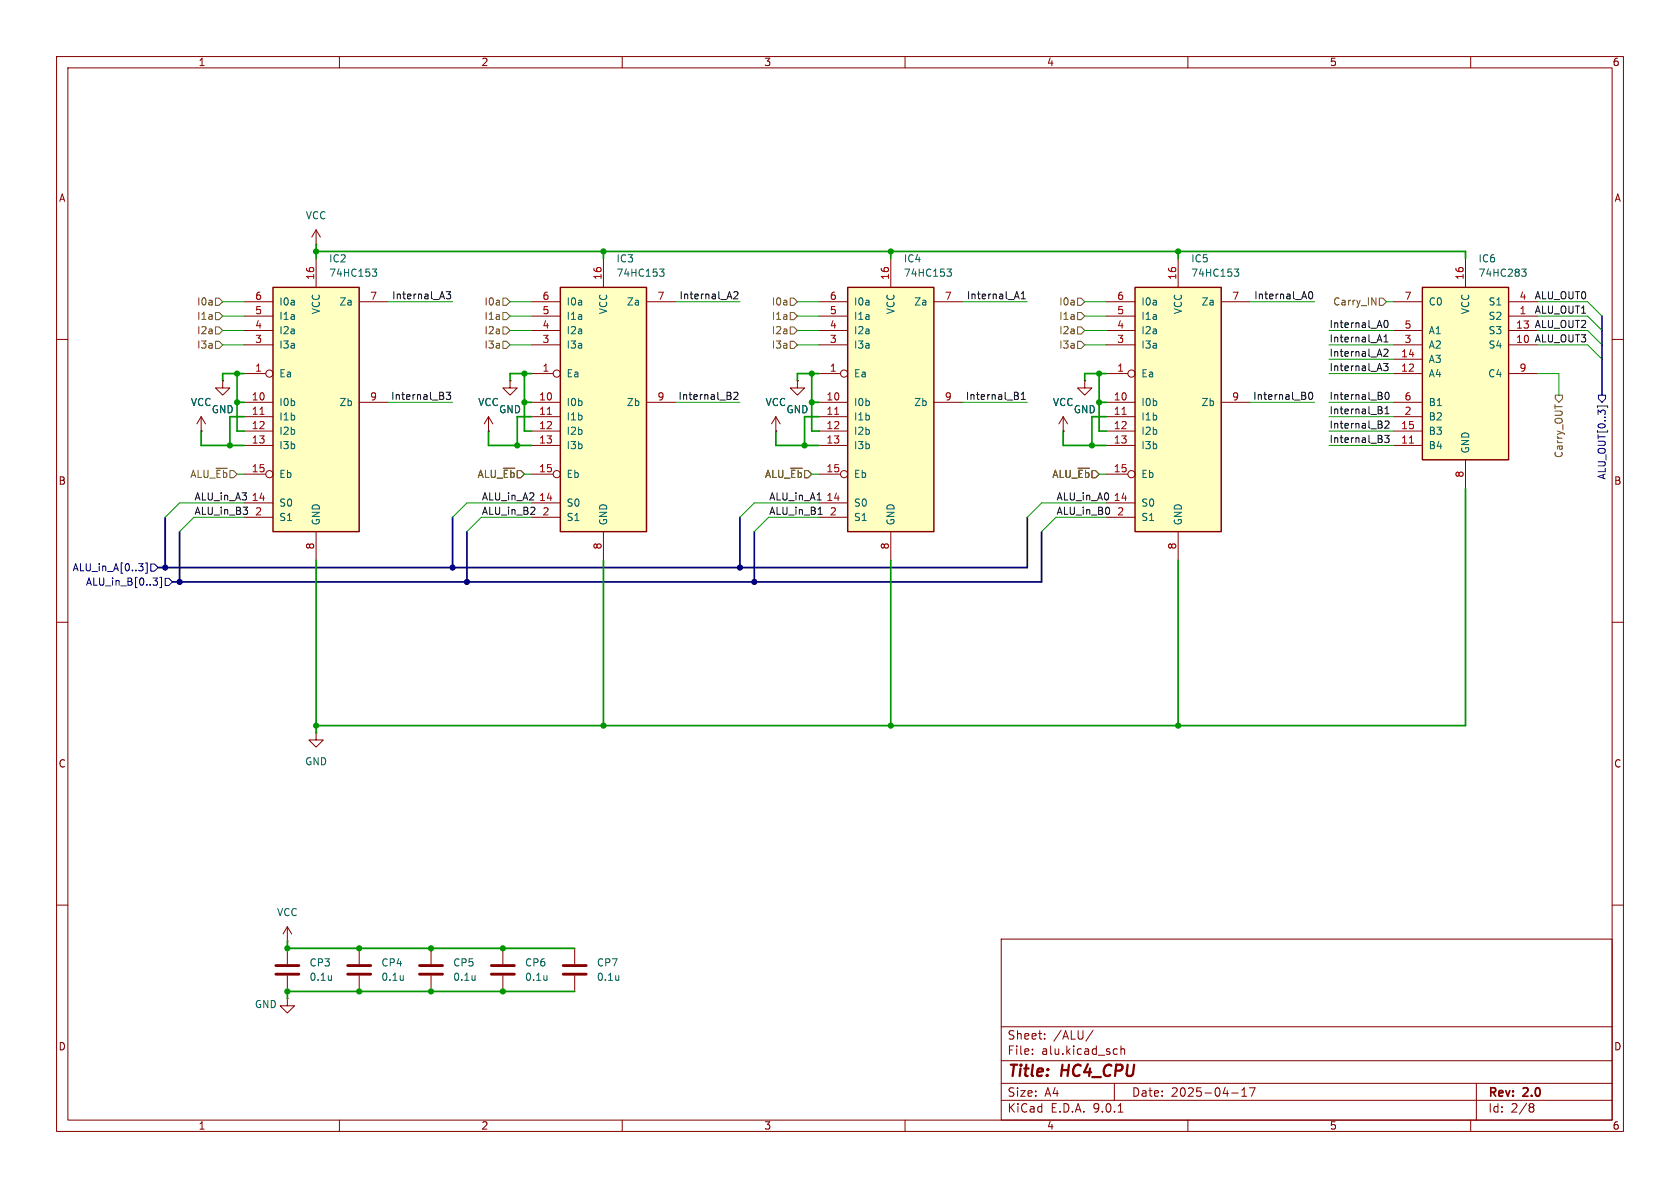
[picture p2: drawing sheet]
<svg xmlns="http://www.w3.org/2000/svg" width="297mm" height="210mm" viewBox="0 0 297 210" stroke-linecap="round" stroke-linejoin="round" font-family="sans-serif">
<g fill="none" stroke="#840000" stroke-width=".18">
<path d="M10 10h277v190h-277zM12 12h273v186h-273zM60 10v2M110 10v2M160 10v2M210 10v2M260 10v2M10 60h2M39.4 67.3v1.3h1.2l-1.2 1.3-1.3-1.3h1.3M39.4 67.3h.1M285 60h2M10 110h2"/>
<path d="M285 110h2M10 160h2M50.8 166.4h.1M50.8 176.5v1.3h1.3l-1.3 1.3-1.3-1.3h1.3M50.8 176.5h.1M50.8 163.8l-.8 1.3M50.8 163.8l.8 1.3M50.8 163.8v2.6M50.8 167.6v2.8M50.8 172.5v2.8M177 166h108v32h-108zM285 160h2"/>
<path d="M60 198v2M110 198v2M160 198v2M177 194.5h108M177 191.5h108M177 187.5h108M177 181.5h108M182.5 186.3v.1M182.5 185.5v.1M184.7 183.6v.1M184.7 182.8v.1M193.2 182.1l-1.2 2"/>
<path d="M197 191.5v3M197.1 185.4l.4 .1M197.5 186.3l-.4 .1M197.7 196.6h.8M198.2 185.5l.2-.1 .3 .1 .1 .9M198.2 184.9v1.5M210 198v2M217.7 193.2h1.2M219.5 193.8h.9M219.5 192.7l.5-.4v1.5M220.9 192.3h1l-.7 1.5M260 198v2"/>
<path d="M261 191.5v6.5M270.6 195.1l.4 .1 .2 .2-.3 .3M270.6 195.7h.3M270.9 195.7l.2 .2 .1 .4-.2 .2-.4 .1"/>
</g>
<path d="M48.8 170.7h4M48.8 172.2h4" fill="none" stroke="#840000" stroke-width=".51"/>
<path d="M58.6 172.5v.8M58.6 173.2h-.1" fill="none" stroke="#006464" stroke-width=".18"/>
<path d="M48.3 50.8h15.2v43.2h-15.2z" fill="#ffffc2"/>
<path d="M48.3 50.8h15.2v43.2h-15.2z" fill="none" stroke="#840000" stroke-width=".25"/>
<g fill="none" stroke="#840000" stroke-width=".18">
<path d="M43.2 53.3h5.1M43.2 55.9h5.1M43.2 58.4h5.1M55.9 43.2h.1M55.9 40.6v2.6M55.9 45.7v5.1M55.9 40.6l-.8 1.3M55.9 40.6l.7 1.3M63.5 53.3h5.1M43.2 61h5.1M43.2 66h3.8M43.2 71.1h5.1"/>
<path d="M43.2 73.7h5.1M43.2 76.2h5.1M43.2 78.7h5.1M63.5 71.1h5.1M43.2 83.8h3.8M43.2 88.9h5.1M43.2 91.4h5.1M55.9 94v5.1"/>
<circle cx="47.6" cy="66" r=".63"/>
<circle cx="47.6" cy="83.8" r=".63"/>
</g>
<path d="M46 73.2h.7" fill="none" stroke="#a90000" stroke-width=".18"/>
<path d="M65.8 47.6h.8l-.4 .5 .3 .1 .1 .4-.3 .2h-.3" fill="none" stroke="#006464" stroke-width=".18"/>
<path d="M251.5 50.8h15.2v30.5h-15.2z" fill="#ffffc2"/>
<path d="M251.5 50.8h15.2v30.5h-15.2z" fill="none" stroke="#840000" stroke-width=".25"/>
<g fill="none" stroke="#840000" stroke-width=".18">
<path d="M246.4 53.3h5.1M246.4 58.4h5.1M259.1 45.7v5.1M266.7 53.3h5.1M266.7 58.4h5.1M266.7 55.9h5.1M35.6 76.2h.1M35.6 73.7l-.8 1.2M35.6 73.7l.7 1.2M35.6 73.7v2.5M137.2 76.2h.1M137.2 73.7l-.8 1.2"/>
<path d="M137.2 73.7l.7 1.2M137.2 73.7v2.5M246.4 61h5.1M246.4 63.5h5.1M246.4 66h5.1M246.4 71.1h5.1M246.4 73.7h5.1M246.4 76.2h5.1M246.4 78.7h5.1M266.7 61h5.1M266.7 66h5.1M259.1 81.3v5.1"/>
<path d="M55.9 129.5v1.3h1.2l-1.2 1.3-1.3-1.3h1.3M55.9 129.5h.1M63.5 167.6v2.8M63.5 172.5v2.8M76.2 167.6v2.8M76.2 172.5v2.8"/>
</g>
<path d="M249.2 78.3h.7" fill="none" stroke="#a90000" stroke-width=".18"/>
<path d="M269 47.6h.8l-.4 .5 .3 .1 .1 .4-.3 .2h-.3M71.3 172.5v.8M71.3 173.2h-.1M84 172.5v.8M84 173.2h-.1" fill="none" stroke="#006464" stroke-width=".18"/>
<path d="M61.5 170.7h4M61.5 172.2h4M74.2 170.7h4M74.2 172.2h4" fill="none" stroke="#840000" stroke-width=".51"/>
<path d="M149.9 50.8h15.2v43.2h-15.2z" fill="#ffffc2"/>
<path d="M149.9 50.8h15.2v43.2h-15.2z" fill="none" stroke="#840000" stroke-width=".25"/>
<g fill="none" stroke="#840000" stroke-width=".18">
<path d="M144.8 53.3h5.1M144.8 55.9h5.1M144.8 58.4h5.1M157.5 45.7v5.1M165.1 53.3h5.1M86.4 76.2h.1M86.4 73.7l-.8 1.2M86.4 73.7l.7 1.2M86.4 73.7v2.5M90.2 67.3v1.3h1.2l-1.2 1.3-1.3-1.3h1.3M90.2 67.3h.1M144.8 61h5.1"/>
<path d="M144.8 66h3.8M144.8 71.1h5.1M144.8 73.7h5.1M144.8 76.2h5.1M144.8 78.7h5.1M165.1 71.1h5.1M188 76.2h.1M188 73.7l-.8 1.2M188 73.7l.7 1.2M188 73.7v2.5M144.8 83.8h3.8M144.8 88.9h5.1"/>
<path d="M144.8 91.4h5.1M157.5 94v5.1M88.9 167.6v2.8M88.9 172.5v2.8M101.6 167.6v2.8M101.6 172.5v2.8"/>
<circle cx="149.2" cy="66" r=".63"/>
<circle cx="149.2" cy="83.8" r=".63"/>
</g>
<path d="M147.6 73.2h.7" fill="none" stroke="#a90000" stroke-width=".18"/>
<path d="M167.4 47.6h.8l-.4 .5 .3 .1 .1 .4-.3 .2h-.3M96.7 172.5v.8M96.7 173.2h-.1M109.4 172.5v.8M109.4 173.2h-.1" fill="none" stroke="#006464" stroke-width=".18"/>
<path d="M86.9 170.7h4M86.9 172.2h4M99.6 170.7h4M99.6 172.2h4" fill="none" stroke="#840000" stroke-width=".51"/>
<path d="M99.1 50.8h15.2v43.2h-15.2z" fill="#ffffc2"/>
<path d="M99.1 50.8h15.2v43.2h-15.2z" fill="none" stroke="#840000" stroke-width=".25"/>
<g fill="none" stroke="#840000" stroke-width=".18">
<path d="M94 53.3h5.1M94 55.9h5.1M94 58.4h5.1M106.7 45.7v5.1M114.3 53.3h5.1M94 61h5.1M94 66h3.8M94 71.1h5.1M94 73.7h5.1M94 76.2h5.1M94 78.7h5.1M114.3 71.1h5.1"/>
<path d="M141 67.3v1.3h1.2l-1.2 1.3-1.3-1.3h1.3M141 67.3h.1M191.8 67.3v1.3h1.2l-1.2 1.3-1.3-1.3h1.3M191.8 67.3h.1M94 83.8h3.8M94 88.9h5.1M94 91.4h5.1M106.7 94v5.1"/>
<circle cx="98.4" cy="66" r=".63"/>
<circle cx="98.4" cy="83.8" r=".63"/>
</g>
<path d="M96.8 73.2h.7" fill="none" stroke="#a90000" stroke-width=".18"/>
<path d="M116.6 47.6h.8l-.4 .5 .3 .1 .1 .4-.3 .2h-.3" fill="none" stroke="#006464" stroke-width=".18"/>
<path d="M200.7 50.8h15.2v43.2h-15.2z" fill="#ffffc2"/>
<path d="M200.7 50.8h15.2v43.2h-15.2z" fill="none" stroke="#840000" stroke-width=".25"/>
<g fill="none" stroke="#840000" stroke-width=".18">
<path d="M195.6 53.3h5.1M195.6 55.9h5.1M195.6 58.4h5.1M208.3 45.7v5.1M215.9 53.3h5.1M35.6 76.2h.1M39.4 67.3h.1M86.4 76.2h.1M90.2 67.3h.1M137.2 76.2h.1M141 67.3h.1M188 76.2h.1"/>
<path d="M191.8 67.3h.1M195.6 61h5.1M195.6 66h3.8M195.6 71.1h5.1M195.6 73.7h5.1M195.6 76.2h5.1M195.6 78.7h5.1M215.9 71.1h5.1M195.6 83.8h3.8M195.6 88.9h5.1M195.6 91.4h5.1M208.3 94v5.1"/>
<circle cx="200" cy="66" r=".63"/>
<circle cx="200" cy="83.8" r=".63"/>
</g>
<path d="M198.4 73.2h.7" fill="none" stroke="#a90000" stroke-width=".18"/>
<path d="M218.2 47.6h.8l-.4 .5 .3 .1 .1 .4-.3 .2h-.3" fill="none" stroke="#006464" stroke-width=".18"/>
<g fill="none" stroke="#725600" stroke-width=".18">
<path d="M38.1 55.2h.6l.7 .7-.7 .6h-.6zM38.1 52.7h.6l.7 .6-.7 .7h-.6zM38.1 57.8h.6l.7 .6-.7 .7h-.6zM88.9 52.7h.6l.7 .6-.7 .7h-.6zM88.9 55.2h.6l.7 .7-.7 .6h-.6zM88.9 57.8h.6l.7 .6-.7 .7h-.6zM139.7 52.7h.6l.7 .6-.7 .7h-.6zM139.7 55.2h.6l.7 .7-.7 .6h-.6zM139.7 57.8h.6l.7 .6-.7 .7h-.6zM190.5 55.2h.6l.7 .7-.7 .6h-.6zM190.5 52.7h.6l.7 .6-.7 .7h-.6zM190.5 57.8h.6l.7 .6-.7 .7h-.6z"/>
<path d="M242.5 52.6l.7 1.3v-1.3M243.8 52.7h.7l.6 .6-.6 .7h-.7zM38.1 60.3h.6l.7 .7-.7 .6h-.6zM88.9 60.3h.6l.7 .7-.7 .6h-.6zM139.7 60.3h.6l.7 .7-.7 .6h-.6zM190.5 60.3h.6l.7 .7-.7 .6h-.6zM275 69.9h1.2v.6l-.6 .6-.6-.6zM38.2 82.8h2M89 82.8h2M139.8 82.8h2M190.6 82.8h2"/>
</g>
<path d="M282.4 72.1v-.3h1.8v.3M282.6 69.9h1.2v.6l-.6 .6-.6-.6zM24.5 99.6h.8l-.4 .5M25.7 99.5h.3v1.8h-.3M26.7 99.7h.6l.6 .6-.6 .7h-.6zM25 100.1l.3 .3v.3l-.3 .2M27 102.2h.8l-.4 .5 .4 .1v.4l-.2 .2h-.4M28.3 102.1h.3v1.8h-.3M29.2 102.2h.6l.7 .7-.7 .6h-.6z" fill="none" stroke="#000084" stroke-width=".18"/>
<g fill="none" stroke="#0f0f0f" stroke-width=".18">
<path d="M78.9 51.6h.8l-.5 .4 .4 .2v.5l-.2 .1-.5-.1M129.7 51.7l.5-.1 .3 .3-.8 .9h.8M179.8 51.6l.4 1.2M180.5 52.8h.8M180.5 51.9l.4-.3v1.2M231.5 51.7l.1-.1a.68 .68 0 0 1 .5 .6 .68 .68 0 0 1-.5 .6l-.1-.1-.2-.4zM243.9 59.2l.4 1.2M244.7 59.5l.3-.3v1.2M244.8 56.8l.2-.2a.68 .68 0 0 1 .4 .7 .68 .68 0 0 1-.4 .6l-.2-.1-.1-.4zM78.9 69.3h.8l-.5 .5 .4 .1v.6l-.2 .1-.5-.1M129.7 69.5l.5-.2 .3 .4-.8 .9h.8M179.9 70l.2 .2-.2 .3"/>
<path d="M179.9 69.5v.3M180.5 69.7l.4-.4v1.3M180.5 70.6h.8M231.5 69.5l.1-.2a.68 .68 0 0 1 .5 .7 .68 .68 0 0 1-.5 .6l-.1-.1-.2-.4zM244.2 72v.4M244.2 72.5l.2 .2-.2 .4M244.6 64.3h.8l-.4 .4 .3 .2v.5l-.2 .1-.5-.1M244.7 61.8l.4-.1 .3 .4-.8 .9h.8M244.7 60.4h.7M244.8 77h.8l-.5 .4 .4 .2v.5l-.2 .1-.5-.1M244.8 74.5l.5-.1 .3 .4-.8 .9h.8M244.8 73.1h.8"/>
<path d="M244.8 72.2l.4-.3v1.2M245 69.5l.1-.2a.68 .68 0 0 1 .5 .7 .68 .68 0 0 1-.5 .6l-.1-.1-.2-.4zM144.5 88.4h.7M144.6 90.9h.8"/>
</g>
<path d="M283.2 55.9v14M29.2 91.4v8.9M31.7 94v8.9M80 91.4v8.9M82.5 94v8.9M130.8 91.4v8.9M133.3 94v8.9M181.6 91.4v8.9h-153.7M184.1 94v8.9h-153.6" fill="none" stroke="#000084" stroke-width=".3"/>
<g fill="none" stroke="#009600" stroke-width=".3">
<path d="M55.9 43.2v2.5M55.9 44.5h203.2v1.2M106.7 44.5v1.2M157.5 44.5v1.2M208.3 44.5v1.2M35.6 76.2v2.5h7.6M41.9 71.1h1.3M41.9 66v10.2h1.3M43.2 66h-3.8v1.3M43.2 73.7h-2.6v5M86.4 76.2v2.5h7.6M92.7 71.1h1.3"/>
<path d="M92.7 66v10.2h1.3M94 73.7h-2.6v5M94 66h-3.8v1.3M137.2 76.2v2.5h7.6M143.5 71.1h1.3M143.5 66v10.2h1.3M144.8 66h-3.8v1.3M144.8 73.7h-2.6v5M188 76.2v2.5h7.6M194.3 71.1h1.3M194.3 66v10.2h1.3M195.6 73.7h-2.6v5"/>
<path d="M195.6 66h-3.8v1.3M55.9 99.1v30.4M106.7 99.1v29.2M157.5 99.1v29.2M208.3 99.1v29.2M259.1 86.4v41.9h-203.2M50.8 166.4v1.2h50.8M101.6 175.3h-50.8v1.2"/>
</g>
<g fill="none" stroke="#009600" stroke-width=".18">
<path d="M39.4 55.9h3.8M39.4 53.3h3.8M39.4 58.4h3.8M68.6 53.3h11.4M90.2 55.9h3.8M90.2 53.3h3.8M90.2 58.4h3.8M119.4 53.3h11.4M141 55.9h3.8M141 53.3h3.8M141 58.4h3.8M170.2 53.3h11.4"/>
<path d="M191.8 55.9h3.8M191.8 53.3h3.8M191.8 58.4h3.8M221 53.3h11.4M234.9 58.4h11.5M245.1 53.3h1.3M271.8 55.9h8.9l2.5 2.5M271.8 53.3h8.9l2.5 2.6M271.8 58.4h8.9l2.5 2.6M39.4 61h3.8M68.6 71.1h11.4M90.2 61h3.8"/>
<path d="M119.4 71.1h11.4M141 61h3.8M170.2 71.1h11.4M191.8 61h3.8M221 71.1h11.4M234.9 61h11.5M234.9 71.1h11.5M234.9 66h11.5M234.9 78.7h11.5M234.9 73.7h11.5M234.9 76.2h11.5M234.9 63.5h11.5"/>
<path d="M271.8 61h8.9l2.5 2.5M271.8 66h3.8v3.9M41.9 83.8h1.3M43.2 91.4h-8.9l-2.6 2.6M43.2 88.9h-11.5l-2.5 2.5M92.7 83.8h1.3M94 91.4h-8.9l-2.6 2.6M94 88.9h-11.5l-2.5 2.5M143.5 83.8h1.3M144.8 91.4h-8.9l-2.6 2.6M144.8 88.9h-11.5l-2.5 2.5M194.3 83.8h1.3"/>
<path d="M195.6 91.4h-8.9l-2.6 2.6M195.6 88.9h-11.5l-2.5 2.5"/>
</g>
<g fill="#009600" stroke="#009600" stroke-width=".18">
<circle cx="63.5" cy="167.6" r=".46"/>
<circle cx="63.5" cy="175.3" r=".46"/>
<circle cx="50.8" cy="175.3" r=".46"/>
<circle cx="55.9" cy="128.3" r=".46"/>
<circle cx="106.7" cy="128.3" r=".46"/>
<circle cx="88.9" cy="167.6" r=".46"/>
<circle cx="88.9" cy="175.3" r=".46"/>
<circle cx="76.2" cy="167.6" r=".46"/>
<circle cx="76.2" cy="175.3" r=".46"/>
<circle cx="50.8" cy="167.6" r=".46"/>
<circle cx="208.3" cy="128.3" r=".46"/>
<circle cx="157.5" cy="128.3" r=".46"/>
<circle cx="193" cy="78.7" r=".46"/>
<circle cx="55.9" cy="44.5" r=".46"/>
<circle cx="142.2" cy="78.7" r=".46"/>
<circle cx="143.5" cy="71.1" r=".46"/>
<circle cx="143.5" cy="66" r=".46"/>
<circle cx="157.5" cy="44.5" r=".46"/>
<circle cx="41.9" cy="66" r=".46"/>
<circle cx="41.9" cy="71.1" r=".46"/>
<circle cx="40.6" cy="78.7" r=".46"/>
<circle cx="194.3" cy="66" r=".46"/>
<circle cx="208.3" cy="44.5" r=".46"/>
<circle cx="194.3" cy="71.1" r=".46"/>
<circle cx="92.7" cy="71.1" r=".46"/>
<circle cx="106.7" cy="44.5" r=".46"/>
<circle cx="92.7" cy="66" r=".46"/>
<circle cx="91.4" cy="78.7" r=".46"/>
</g>
<g fill="#000084" stroke="#000084" stroke-width=".18">
<circle cx="29.2" cy="100.3" r=".46"/>
<circle cx="31.7" cy="102.9" r=".46"/>
<circle cx="133.3" cy="102.9" r=".46"/>
<circle cx="130.8" cy="100.3" r=".46"/>
<circle cx="80" cy="100.3" r=".46"/>
<circle cx="82.5" cy="102.9" r=".46"/>
</g>
<g font-size="2.8" fill="#840000">
<text x="178" y="190.9">Title:</text>
<text x="187.7" y="190.9">HC4_CPU</text>
</g>
<g font-size="2.1" fill="#840000">
<text x="178" y="184">Sheet:</text>
<text x="186.2" y="184">/ALU/</text>
<text x="178" y="186.7">File:</text>
<text x="184.1" y="186.7">alu.kicad_sch</text>
<text x="178" y="196.9">KiCad</text>
<text x="178" y="194.1">Size:</text>
<text x="184.7" y="194.1">A4</text>
<text x="185.7" y="196.9">E.D.A.</text>
<text x="193.3" y="196.9">9.0.1</text>
<text x="200" y="194.1">Date:</text>
<text x="207" y="194.1">2025-04-17</text>
<text x="263" y="194.3">Rev:</text>
<text x="263" y="196.9">Id:</text>
<text x="267.1" y="196.9">2/8</text>
<text x="269.4" y="194.3">2.0</text>
</g>
<g font-size="1.8" fill="#840000">
<text x="35" y="11.9">1</text>
<text x="85" y="11.9">2</text>
<text x="135" y="11.9">3</text>
<text x="185" y="11.9">4</text>
<text x="235" y="11.9">5</text>
<text x="285" y="11.9">6</text>
<text x="10.3" y="35.9">A</text>
<text x="285.3" y="35.9">A</text>
<text x="10.3" y="85.9">B</text>
<text x="285.3" y="85.9">B</text>
<text x="10.3" y="135.9">C</text>
<text x="285.3" y="135.9">C</text>
<text x="10.3" y="185.9">D</text>
<text x="285.3" y="185.9">D</text>
<text x="35" y="199.9">1</text>
<text x="85" y="199.9">2</text>
<text x="135" y="199.9">3</text>
<text x="185" y="199.9">4</text>
<text x="235" y="199.9">5</text>
<text x="285" y="199.9">6</text>
</g>
<g font-size="1.8" fill="#006464">
<text x="54" y="39">VCC</text>
<text x="58.1" y="46.6">IC2</text>
<text x="108.9" y="46.6">IC3</text>
<text x="159.7" y="46.6">IC4</text>
<text x="210.5" y="46.6">IC5</text>
<text x="261.3" y="46.6">IC6</text>
<text x="58.1" y="49.1">74HC153</text>
<text x="108.9" y="49.1">74HC153</text>
<text x="159.7" y="49.1">74HC153</text>
<text x="210.5" y="49.1">74HC153</text>
<text x="261.3" y="49.1">74HC283</text>
<text x="49.3" y="54.2">I0a</text>
<text x="49.3" y="56.7">I1a</text>
<text x="49.3" y="59.3">I2a</text>
<text x="56.7" y="55.6" transform="rotate(-90 56.7 55.6)">VCC</text>
<text x="59.9" y="54.2">Za</text>
<text x="100.1" y="54.2">I0a</text>
<text x="100.1" y="56.7">I1a</text>
<text x="100.1" y="59.3">I2a</text>
<text x="107.5" y="55.6" transform="rotate(-90 107.5 55.6)">VCC</text>
<text x="110.7" y="54.2">Za</text>
<text x="150.9" y="54.2">I0a</text>
<text x="150.9" y="56.7">I1a</text>
<text x="150.9" y="59.3">I2a</text>
<text x="158.3" y="55.6" transform="rotate(-90 158.3 55.6)">VCC</text>
<text x="161.5" y="54.2">Za</text>
<text x="201.7" y="54.2">I0a</text>
<text x="201.7" y="56.7">I1a</text>
<text x="201.7" y="59.3">I2a</text>
<text x="209.1" y="55.6" transform="rotate(-90 209.1 55.6)">VCC</text>
<text x="212.3" y="54.2">Za</text>
<text x="252.5" y="54.2">C0</text>
<text x="252.5" y="59.3">A1</text>
<text x="259.9" y="55.6" transform="rotate(-90 259.9 55.6)">VCC</text>
<text x="263.1" y="54.2">S1</text>
<text x="263.1" y="56.7">S2</text>
<text x="263.1" y="59.3">S3</text>
<text x="49.3" y="61.8">I3a</text>
<text x="100.1" y="61.8">I3a</text>
<text x="150.9" y="61.8">I3a</text>
<text x="201.7" y="61.8">I3a</text>
<text x="252.5" y="61.8">A2</text>
<text x="252.5" y="64.4">A3</text>
<text x="263.1" y="61.8">S4</text>
<text x="33.6" y="72">VCC</text>
<text x="49.3" y="66.9">Ea</text>
<text x="49.3" y="72">I0b</text>
<text x="59.9" y="72">Zb</text>
<text x="84.4" y="72">VCC</text>
<text x="100.1" y="66.9">Ea</text>
<text x="100.1" y="72">I0b</text>
<text x="110.7" y="72">Zb</text>
<text x="135.2" y="72">VCC</text>
<text x="150.9" y="66.9">Ea</text>
<text x="150.9" y="72">I0b</text>
<text x="161.5" y="72">Zb</text>
<text x="186" y="72">VCC</text>
<text x="201.7" y="66.9">Ea</text>
<text x="201.7" y="72">I0b</text>
<text x="212.3" y="72">Zb</text>
<text x="252.5" y="66.9">A4</text>
<text x="252.5" y="72">B1</text>
<text x="263" y="66.9">C4</text>
<text x="37.3" y="73.3">GND</text>
<text x="49.3" y="74.5">I1b</text>
<text x="49.3" y="77.1">I2b</text>
<text x="88.1" y="73.3">GND</text>
<text x="100.1" y="74.5">I1b</text>
<text x="100.1" y="77.1">I2b</text>
<text x="138.9" y="73.3">GND</text>
<text x="150.9" y="74.5">I1b</text>
<text x="150.9" y="77.1">I2b</text>
<text x="189.7" y="73.3">GND</text>
<text x="201.7" y="74.5">I1b</text>
<text x="201.7" y="77.1">I2b</text>
<text x="252.5" y="74.5">B2</text>
<text x="252.5" y="77.1">B3</text>
<text x="49.3" y="79.6">I3b</text>
<text x="100.1" y="79.6">I3b</text>
<text x="150.9" y="79.6">I3b</text>
<text x="201.7" y="79.6">I3b</text>
<text x="252.5" y="79.6">B4</text>
<text x="259.9" y="80.3" transform="rotate(-90 259.9 80.3)">GND</text>
<text x="49.3" y="84.7">Eb</text>
<text x="49.3" y="89.8">S0</text>
<text x="100.1" y="84.7">Eb</text>
<text x="100.1" y="89.8">S0</text>
<text x="150.9" y="84.7">Eb</text>
<text x="150.9" y="89.8">S0</text>
<text x="201.7" y="84.7">Eb</text>
<text x="201.7" y="89.8">S0</text>
<text x="49.3" y="92.3">S1</text>
<text x="56.7" y="93" transform="rotate(-90 56.7 93)">GND</text>
<text x="100.1" y="92.3">S1</text>
<text x="107.5" y="93" transform="rotate(-90 107.5 93)">GND</text>
<text x="150.9" y="92.3">S1</text>
<text x="158.3" y="93" transform="rotate(-90 158.3 93)">GND</text>
<text x="201.7" y="92.3">S1</text>
<text x="209.1" y="93" transform="rotate(-90 209.1 93)">GND</text>
<text x="53.8" y="135.5">GND</text>
<text x="48.9" y="162.2">VCC</text>
<text x="54.6" y="171">CP3</text>
<text x="54.6" y="173.6">0.1u</text>
<text x="67.3" y="171">CP4</text>
<text x="67.3" y="173.6">0.1u</text>
<text x="80" y="171">CP5</text>
<text x="80" y="173.6">0.1u</text>
<text x="92.7" y="171">CP6</text>
<text x="92.7" y="173.6">0.1u</text>
<text x="105.4" y="171">CP7</text>
<text x="105.4" y="173.6">0.1u</text>
<text x="45" y="178.4">GND</text>
</g>
<g font-size="1.8" fill="#a90000">
<text x="45" y="53.1">6</text>
<text x="55.6" y="49.6" transform="rotate(-90 55.6 49.6)">16</text>
<text x="65.3" y="53.1">7</text>
<text x="95.8" y="53.1">6</text>
<text x="106.4" y="49.6" transform="rotate(-90 106.4 49.6)">16</text>
<text x="116.1" y="53.1">7</text>
<text x="146.6" y="53.1">6</text>
<text x="157.2" y="49.6" transform="rotate(-90 157.2 49.6)">16</text>
<text x="166.9" y="53.1">7</text>
<text x="197.4" y="53.1">6</text>
<text x="208" y="49.6" transform="rotate(-90 208 49.6)">16</text>
<text x="217.7" y="53.1">7</text>
<text x="248.2" y="53.1">7</text>
<text x="258.8" y="49.6" transform="rotate(-90 258.8 49.6)">16</text>
<text x="268.5" y="53.1">4</text>
<text x="45" y="55.6">5</text>
<text x="45" y="58.2">4</text>
<text x="95.8" y="55.6">5</text>
<text x="95.8" y="58.2">4</text>
<text x="146.6" y="55.6">5</text>
<text x="146.6" y="58.2">4</text>
<text x="197.4" y="55.6">5</text>
<text x="197.4" y="58.2">4</text>
<text x="248.2" y="58.2">5</text>
<text x="267.9" y="58.2">13</text>
<text x="268.5" y="55.6">1</text>
<text x="45" y="60.7">3</text>
<text x="45" y="65.8">1</text>
<text x="95.8" y="60.7">3</text>
<text x="95.8" y="65.8">1</text>
<text x="146.6" y="60.7">3</text>
<text x="146.6" y="65.8">1</text>
<text x="197.4" y="60.7">3</text>
<text x="197.4" y="65.8">1</text>
<text x="247.6" y="63.2">14</text>
<text x="247.6" y="65.8">12</text>
<text x="248.2" y="60.7">3</text>
<text x="267.9" y="60.7">10</text>
<text x="268.5" y="65.8">9</text>
<text x="44.4" y="70.9">10</text>
<text x="65.3" y="70.9">9</text>
<text x="95.2" y="70.9">10</text>
<text x="116.1" y="70.9">9</text>
<text x="146" y="70.9">10</text>
<text x="166.9" y="70.9">9</text>
<text x="196.8" y="70.9">10</text>
<text x="217.7" y="70.9">9</text>
<text x="248.2" y="70.9">6</text>
<text x="44.4" y="73.4">11</text>
<text x="44.4" y="75.9">12</text>
<text x="95.2" y="73.4">11</text>
<text x="95.2" y="75.9">12</text>
<text x="146" y="73.4">11</text>
<text x="146" y="75.9">12</text>
<text x="196.8" y="73.4">11</text>
<text x="196.8" y="75.9">12</text>
<text x="247.6" y="75.9">15</text>
<text x="248.2" y="73.4">2</text>
<text x="44.4" y="78.5">13</text>
<text x="44.4" y="83.6">15</text>
<text x="95.2" y="78.5">13</text>
<text x="95.2" y="83.6">15</text>
<text x="146" y="78.5">13</text>
<text x="146" y="83.6">15</text>
<text x="196.8" y="78.5">13</text>
<text x="196.8" y="83.6">15</text>
<text x="247.6" y="78.5">11</text>
<text x="44.4" y="88.6">14</text>
<text x="95.2" y="88.6">14</text>
<text x="146" y="88.6">14</text>
<text x="196.8" y="88.6">14</text>
<text x="258.8" y="84.5" transform="rotate(-90 258.8 84.5)">8</text>
<text x="45" y="91.2">2</text>
<text x="95.8" y="91.2">2</text>
<text x="146.6" y="91.2">2</text>
<text x="197.4" y="91.2">2</text>
<text x="55.6" y="97.2" transform="rotate(-90 55.6 97.2)">8</text>
<text x="106.4" y="97.2" transform="rotate(-90 106.4 97.2)">8</text>
<text x="157.2" y="97.2" transform="rotate(-90 157.2 97.2)">8</text>
<text x="208" y="97.2" transform="rotate(-90 208 97.2)">8</text>
</g>
<g font-size="1.8" fill="#0f0f0f">
<text x="69.2" y="53">Internal_A3</text>
<text x="120" y="53">Internal_A2</text>
<text x="170.8" y="53">Internal_A1</text>
<text x="221.6" y="53">Internal_A0</text>
<text x="271.2" y="53">ALU_OUT0</text>
<text x="234.9" y="58.1">Internal_A0</text>
<text x="271.2" y="58.1">ALU_OUT2</text>
<text x="271.2" y="55.5">ALU_OUT1</text>
<text x="234.9" y="63.2">Internal_A2</text>
<text x="234.9" y="60.6">Internal_A1</text>
<text x="234.9" y="65.7">Internal_A3</text>
<text x="271.2" y="60.6">ALU_OUT3</text>
<text x="69" y="70.8">Internal_B3</text>
<text x="119.8" y="70.8">Internal_B2</text>
<text x="170.6" y="70.8">Internal_B1</text>
<text x="221.4" y="70.8">Internal_B0</text>
<text x="234.9" y="70.8">Internal_B0</text>
<text x="234.9" y="75.9">Internal_B2</text>
<text x="234.9" y="73.3">Internal_B1</text>
<text x="234.9" y="78.4">Internal_B3</text>
<text x="34.3" y="88.6">ALU_in_A3</text>
<text x="85.1" y="88.6">ALU_in_A2</text>
<text x="135.9" y="88.6">ALU_in_A1</text>
<text x="186.7" y="88.6">ALU_in_A0</text>
<text x="34.3" y="91.1">ALU_in_B3</text>
<text x="85.1" y="91.1">ALU_in_B2</text>
<text x="135.9" y="91.1">ALU_in_B1</text>
<text x="186.7" y="91.1">ALU_in_B0</text>
</g>
<g font-size="1.8" fill="#725600">
<text x="34.7" y="56.7">I1a</text>
<text x="34.7" y="54.2">I0a</text>
<text x="34.7" y="59.3">I2a</text>
<text x="85.5" y="54.2">I0a</text>
<text x="85.5" y="56.7">I1a</text>
<text x="85.5" y="59.3">I2a</text>
<text x="136.3" y="54.2">I0a</text>
<text x="136.3" y="56.7">I1a</text>
<text x="136.3" y="59.3">I2a</text>
<text x="187.1" y="56.7">I1a</text>
<text x="187.1" y="54.2">I0a</text>
<text x="187.1" y="59.3">I2a</text>
<text x="235.6" y="54.2">Carry_IN</text>
<text x="34.7" y="61.8">I3a</text>
<text x="85.5" y="61.8">I3a</text>
<text x="136.3" y="61.8">I3a</text>
<text x="187.1" y="61.8">I3a</text>
<text x="276.5" y="81.1" transform="rotate(-90 276.5 81.1)">Carry_OUT</text>
<text x="33.5" y="84.7">ALU_~{Eb}</text>
<text x="84.3" y="84.7">ALU_~{Eb}</text>
<text x="135.1" y="84.7">ALU_~{Eb}</text>
<text x="185.9" y="84.7">ALU_~{Eb}</text>
</g>
<g font-size="1.8" fill="#000084">
<text x="284.1" y="84.9" transform="rotate(-90 284.1 84.9)">ALU_OUT[0..3]</text>
<text x="12.7" y="101.2">ALU_in_A[0..3]</text>
<text x="15.1" y="103.7">ALU_in_B[0..3]</text>
</g>
</svg>
